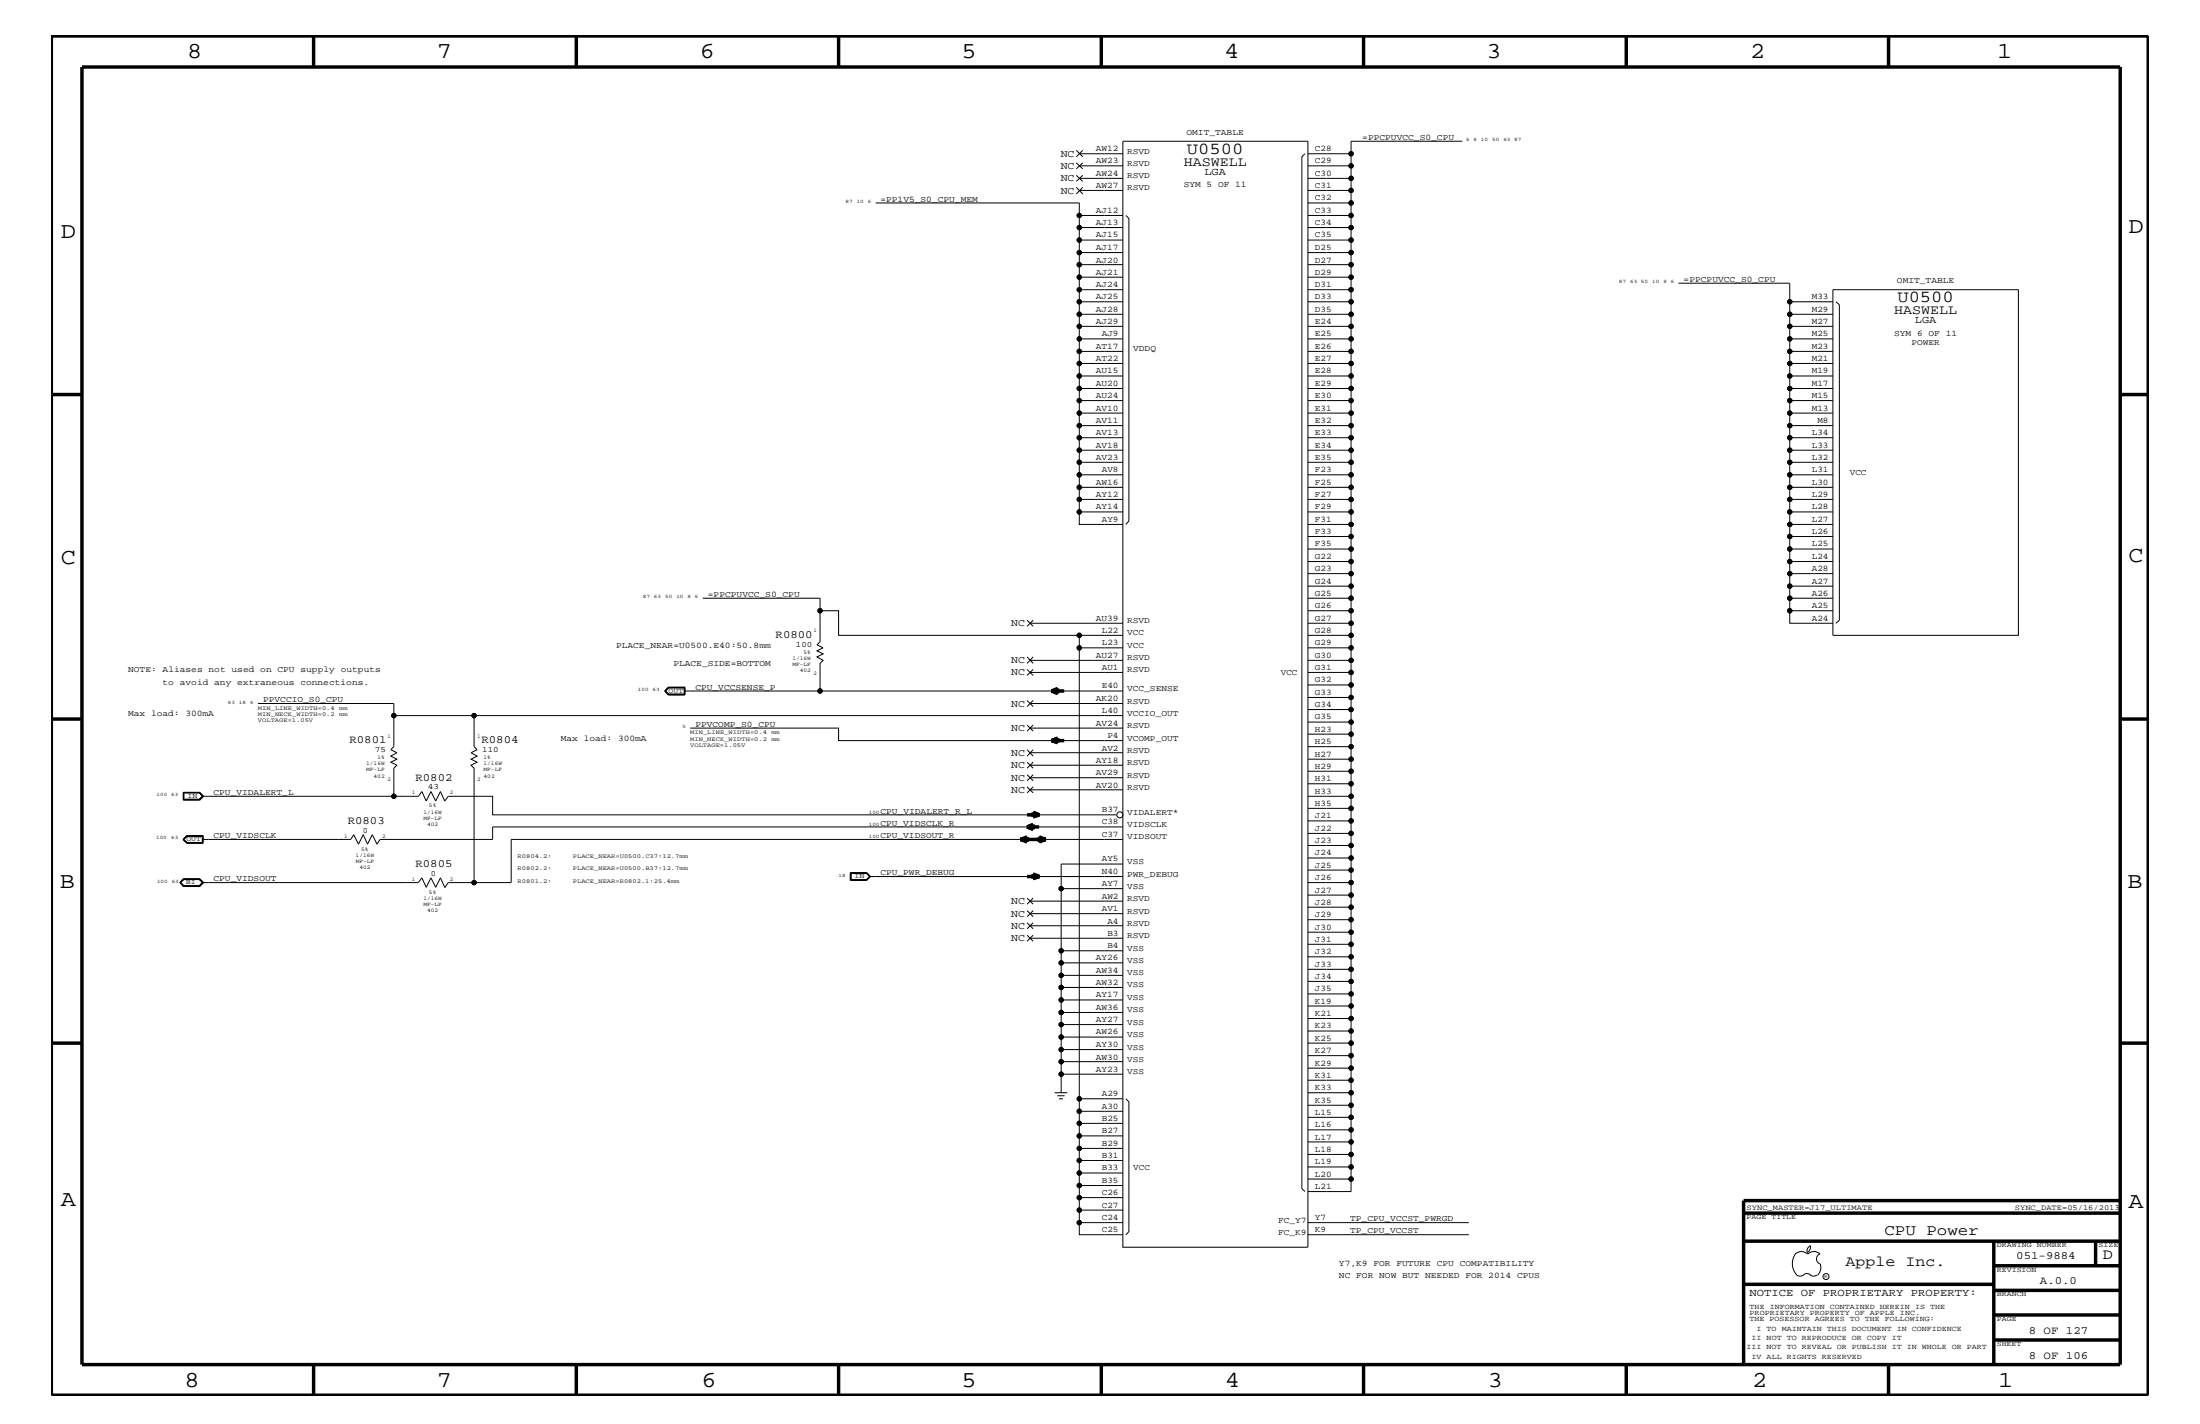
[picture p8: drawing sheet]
<svg xmlns="http://www.w3.org/2000/svg" width="432mm" height="279mm" viewBox="0 0 432 279" stroke-linecap="round" stroke-linejoin="round" font-family="sans-serif">
<g fill="none" stroke="#000" stroke-width=".2">
<path d="M171.9 39.8h39.9v7.3M211.2 29.5l1.3 1.3M211.2 31.9l1.3 1.2M211.2 34.4l1.3 1.2M211.2 36.8l1.3 1.2M211.8 30.2h8.6M211.8 32.5h8.6M211.8 35h8.6M211.8 37.4h8.6M212.5 29.5l-1.3 1.3M212.5 31.9l-1.3 1.2M212.5 34.4l-1.3 1.2"/>
<path d="M212.5 36.8l-1.3 1.2M220.4 27.7h36.3v217h-36.3zM256.1 30.2l-.6 .6v202.4l.6 .6M265.2 30.2v2.3h-8.5M265.2 32.5v2.5h-8.5M265.2 35v2.4h-8.5M265.2 37.4v2.4h-8.5M265.2 39.8v2.5M287 27.7h-21.8v2.5h-8.5M211.8 42.3h8.6M211.8 44.6h8.6M211.8 49.6v2.3"/>
<path d="M211.8 54.4v2.4M211.8 59.2v2.5M220.4 56.8h-8.6v2.4h8.6M220.4 51.9h-8.6v2.5h8.6M220.4 47.1h-8.6v2.5h8.6M221 42.3l.6 .6v59.3l-.6 .7M256.7 42.3h8.5M256.7 54.4h8.5M265.2 42.3v2.3h-8.5M265.2 44.6v2.5h-8.5M265.2 47.1v2.5h-8.5M265.2 49.6v2.3h-8.5"/>
<path d="M265.2 54.4v2.4h-8.5M265.2 56.8v2.4h-8.5M265.2 59.2v2.5h-8.5M265.2 51.9v2.5M329.4 55.6h21.9v3.6M359.7 56.8h36.5v67.9h-36.5zM359.7 59.2h-8.4v2.5h8.4M360.3 59.2l.7 .6v61.9l-.7 .6M211.8 64v2.5M211.8 68.9v2.4M211.8 73.8v2.4M211.8 78.6v2.5"/>
<path d="M220.4 76.2h-8.6v2.4h8.6M220.4 71.3h-8.6v2.5h8.6M220.4 66.5h-8.6v2.4h8.6M220.4 61.7h-8.6v2.3h8.6M256.7 76.2h8.5M256.7 64h8.5M265.2 64v2.5h-8.5M265.2 66.5v2.4h-8.5M265.2 68.9v2.4h-8.5M265.2 71.3v2.5h-8.5M265.2 76.2v2.4h-8.5M265.2 78.6v2.5h-8.5"/>
<path d="M265.2 61.7v2.3M265.2 73.8v2.4M351.3 61.7v2.3h8.4M351.3 64v2.5h8.4M351.3 66.5v2.4h8.4M351.3 68.9v2.4h8.4M351.3 71.3v2.5h8.4M351.3 73.8v2.4h8.4M351.3 76.2v2.4h8.4M351.3 78.6v2.5h8.4M211.8 83.5v2.4M211.8 88.3v2.4"/>
<path d="M211.8 93.2v2.4M211.8 98v2.4M220.4 95.6h-8.6v2.4h8.6M220.4 90.7h-8.6v2.5h8.6M220.4 85.9h-8.6v2.4h8.6M220.4 81.1h-8.6v2.4h8.6M256.7 88.3h8.5M265.2 81.1v2.4h-8.5M265.2 83.5v2.4h-8.5M265.2 88.3v2.4h-8.5M265.2 90.7v2.5h-8.5M265.2 93.2v2.4h-8.5"/>
<path d="M265.2 95.6v2.4h-8.5M265.2 85.9v2.4M265.2 98v2.4M351.3 81.1v2.4h8.4M351.3 83.5v2.4h8.4M351.3 85.9v2.4h8.4M351.3 88.3v2.4h8.4M351.3 90.7v2.5h8.4M351.3 93.2v2.4h8.4M351.3 95.6v2.4h8.4M351.3 98v2.4h8.4M137.9 117.4h23.1v8.5l-.6 .6 1.1 .6-1.1 .6 1.1 .6-1.1 .6 1.1 .7-.5 .6v5.4"/>
<path d="M161 119.8h3.6v4.9h55.8M220.4 100.4h-8.6v2.5h8.6M256.7 100.4h8.5M256.7 112.6h8.5M265.2 100.4v2.5h-8.5M265.2 102.9v2.4h-8.5M265.2 105.3v2.4h-8.5M265.2 107.7v2.5h-8.5M265.2 112.6v2.4h-8.5M265.2 115v2.4h-8.5M265.2 117.4v2.4h-8.5M265.2 119.8v2.5h-8.5"/>
<path d="M265.2 110.2v2.4M351.3 100.4v2.5h8.4M351.3 102.9v2.4h8.4M351.3 105.3v2.4h8.4M351.3 107.7v2.5h8.4M351.3 110.2v2.4h8.4M351.3 112.6v2.4h8.4M351.3 115v2.4h8.4M351.3 117.4v2.4h8.4M351.3 119.8v2.5h8.4M50.6 138h26.7v2.4M130.5 135.6l.7 .7"/>
<path d="M130.6 135.6l.6-.6h3.1v1.2h-3.1zM131.1 134.8h3.4v1.5h-3.4l-.6-.7zM131.2 134.9h3.2v1.4M131.2 134.9l-.7 .7M131.2 134.9l-.6 .7 .6 .7h3.2M134.3 135.6h86.1M201.6 121.7l1.2 1.2M201.6 128.9l1.2 1.3M201.6 131.3l1.2 1.2M201.6 137.4l1.2 1.2M202.2 122.3h18.2M202.2 129.6h18.2"/>
<path d="M202.2 138h18.2M202.2 131.9h18.2M202.8 121.7l-1.2 1.2M202.8 128.9l-1.2 1.3M202.8 131.3l-1.2 1.2M202.8 137.4l-1.2 1.2M211.8 127.1v88.5h8.6M211.8 127.1h8.6M211.8 124.7v2.4M256.7 124.7h8.5M256.7 136.8h8.5M265.2 124.7v2.4h-8.5"/>
<path d="M265.2 127.1v2.5h-8.5M265.2 129.6v2.3h-8.5M265.2 131.9v2.5h-8.5M265.2 136.8v2.4h-8.5M265.2 139.2v2.5h-8.5M265.2 122.3v2.4M265.2 134.4v2.4M36 155.5h3.2l.8 .7-.8 .8h-3.2zM39.1 155.6h-3v1.2h3M39.1 155.6l.7 .6-.7 .6M39.1 155.6l.6 .6M39.2 155.5l.7 .7-.7 .7h-3.2"/>
<path d="M39.7 156.2h37.6M39.7 156.2l-.6 .6M93 140.4h-15.7v6.1l-.6 .6 1.2 .6-1.2 .7 1.2 .6-1.2 .5 1.2 .6-.6 .6v5.5h4.8l.7-.9 .9 1.9 .9-1.9 .9 1.9 .9-1.9 .9 1.9 .7-1h8.7v3.7h122.4M135.5 142.9h29.1v2.4h55.8M201.6 154.4l1.2 1.2M201.6 152l1.2 1.2M201.6 149.5l1.2 1.2M201.6 147.1l1.2 1.3M201.6 142.3l1.2 1.2M202.2 147.7h18.2M202.2 155h18.2M202.2 142.9h18.2"/>
<path d="M202.2 152.6h18.2M202.2 150.1h18.2M202.8 154.4l-1.2 1.2M202.8 152l-1.2 1.2M202.8 149.5l-1.2 1.2M202.8 147.1l-1.2 1.3M202.8 142.3l-1.2 1.2M220.4 140.4h-127.4v6.1l.6 .6-1.1 .6 1.1 .7-1.1 .6 1.1 .5-1.1 .6 .5 .6v22.5h-5l-.7 1M256.7 149h8.5M265.2 141.7v2.3h-8.5M265.2 144v2.5h-8.5M265.2 149v2.3h-8.5"/>
<path d="M265.2 151.3v2.5h-8.5M265.2 153.8v2.4h-8.5M265.2 156.2v2.4h-8.5M265.2 146.5v2.5M265.2 158.6v2.5M35.3 173.2l.8-.7h3.1l.7 .7-.7 .6h-3.1zM35.4 173.2l.7-.7h3l.7 .7-.7 .6h-3zM35.5 173.2l.6-.6h3l.6 .6-.6 .6h-3zM36 172.4h3.2l.8 .8-.8 .7h-3.2l-.7-.7zM36 164.7l.7-.7h3.1v1.4h-3.1zM36.1 164.7l.6-.6h3v1.2h-3zM36.7 163.9h3.2v1.6h-3.2l-.8-.8z"/>
<path d="M39.7 173.2h42.4l.7-1 .9 1.9 .9-1.9 .9 1.9 .9-1.9 .9 1.9M166.9 171.2h3.2l.8 .8-.8 .7h-3.2zM167 171.2v1.5h3.1l.7-.7M167 171.3h3.1l.7 .7M167 171.4h3.1l.6 .6-.6 .6h-3.1zM170.1 171.2l.7 .8M170.7 172h49.7M201.6 178.7l1.2 1.2M201.6 176.2l1.2 1.2M202.2 179.3h18.2M202.2 176.8h18.2M202.8 178.7l-1.2 1.2"/>
<path d="M202.8 176.2l-1.2 1.2M208.3 174.4h12.1M220.4 164.7h-120.1v8.5h-7.3M220.4 162.2h-123.7v2.5h-22.1l-.6 .9-.9-1.8-1 1.8-.8-1.8-.9 1.8-1-1.8-.6 .9h-29.1M220.4 169.5h-12.1v44.9M256.7 173.2h8.5M256.7 161.1h8.5M265.2 161.1v2.4h-8.5M265.2 163.5v2.4h-8.5M265.2 165.9v2.4h-8.5M265.2 168.3v2.4h-8.5M265.2 173.2v2.4h-8.5"/>
<path d="M265.2 175.6v2.4h-8.5M265.2 178v2.5h-8.5M265.2 170.7v2.5M201.6 183.5l1.2 1.2M201.6 181l1.2 1.2M202.2 181.6h18.2M202.2 184.1h18.2M202.8 183.5l-1.2 1.2M202.8 181l-1.2 1.2M208.3 193.7h12.1M208.3 191.4h12.1M208.3 198.7h12.1"/>
<path d="M208.3 196.2h12.1M208.3 188.9h12.1M208.3 186.5h12.1M256.7 185.3h8.5M256.7 197.4h8.5M265.2 180.5v2.4h-8.5M265.2 185.3v2.4h-8.5M265.2 187.7v2.5h-8.5M265.2 190.2v2.4h-8.5M265.2 192.6v2.4h-8.5M265.2 197.4v2.4h-8.5M265.2 199.8v2.5h-8.5"/>
<path d="M265.2 182.9v2.4M265.2 195v2.4M207 214.4h2.5M207.5 215h1.5M207.9 215.6h.7M208.3 203.5h12.1M208.3 208.3h12.1M208.3 210.8h12.1M208.3 201h12.1M208.3 205.9h12.1M211.8 215.6v2.4M220.4 218h-8.6v2.4h8.6"/>
<path d="M221 215.6l.6 .6v25.5l-.6 .6M256.7 209.6h8.5M265.2 202.3v2.4h-8.5M265.2 204.7v2.4h-8.5M265.2 209.6v2.3h-8.5M265.2 211.9v2.5h-8.5M265.2 214.4v2.5h-8.5M265.2 216.9v2.3h-8.5M265.2 207.1v2.5M265.2 219.2v2.5M211.8 222.9v2.4h8.6M211.8 225.3v2.4h8.6"/>
<path d="M211.8 227.7v2.5h8.6M211.8 230.2v2.4h8.6M211.8 232.6v2.4h8.6M211.8 235v2.4h8.6M211.8 237.4v2.5h8.6M211.8 239.9v2.4h8.6M211.8 222.9h8.6M211.8 220.4v2.5M256.7 239.9h31.6M256.7 221.7h8.5M265.2 221.7v2.4h-8.5M265.2 224.1v2.4h-8.5"/>
<path d="M265.2 226.5v2.5h-8.5M265.2 229v2.3h-8.5M265.2 231.3v2.5h-8.5M256.7 242.3h31.6M352.3 246.1a1.69 1.69 0 0 1 2.5 0M352.4 246a3.3 3.3 0 0 0 .2 4.1M352.6 250.2l.7 .2 .7-.2M354 250.2l.7-.3 .7 .3M354.8 246.1a1.69 1.69 0 0 1 2.4 0M355.2 250.2l.7 .2 .7-.2M355.3 244.4v.3a1.18 1.18 0 0 1-.6 1.1M355.4 244.4a.99 .99 0 0 0-.6 1.4"/>
<path d="M357.2 246a1.04 1.04 0 0 0-.7 1 1.04 1.04 0 0 0 .7 1M357.3 248l.1 .7a2.11 2.11 0 0 1-.6 1.5"/>
<circle cx="265.2" cy="37.4" r=".42"/>
<circle cx="265.2" cy="30.2" r=".42"/>
<circle cx="265.2" cy="39.8" r=".42"/>
<circle cx="265.2" cy="32.5" r=".42"/>
<circle cx="265.2" cy="35" r=".42"/>
<circle cx="211.8" cy="49.6" r=".42"/>
<circle cx="211.8" cy="47.1" r=".42"/>
<circle cx="211.8" cy="56.8" r=".42"/>
<circle cx="211.8" cy="54.4" r=".42"/>
<circle cx="211.8" cy="44.6" r=".42"/>
<circle cx="211.8" cy="51.9" r=".42"/>
<circle cx="211.8" cy="59.2" r=".42"/>
<circle cx="211.8" cy="42.3" r=".42"/>
<circle cx="265.2" cy="47.1" r=".42"/>
<circle cx="265.2" cy="49.6" r=".42"/>
<circle cx="265.2" cy="56.8" r=".42"/>
<circle cx="265.2" cy="42.3" r=".42"/>
<circle cx="265.2" cy="54.4" r=".42"/>
<circle cx="265.2" cy="44.6" r=".42"/>
<circle cx="265.2" cy="59.2" r=".42"/>
<circle cx="265.2" cy="51.9" r=".42"/>
<circle cx="351.3" cy="59.2" r=".42"/>
<circle cx="211.8" cy="73.8" r=".42"/>
<circle cx="211.8" cy="64" r=".42"/>
<circle cx="211.8" cy="76.2" r=".42"/>
<circle cx="211.8" cy="66.5" r=".42"/>
<circle cx="211.8" cy="68.9" r=".42"/>
<circle cx="211.8" cy="71.3" r=".42"/>
<circle cx="211.8" cy="78.6" r=".42"/>
<circle cx="211.8" cy="61.7" r=".42"/>
<circle cx="265.2" cy="66.5" r=".42"/>
<circle cx="265.2" cy="64" r=".42"/>
<circle cx="265.2" cy="73.8" r=".42"/>
<circle cx="265.2" cy="76.2" r=".42"/>
<circle cx="265.2" cy="78.6" r=".42"/>
<circle cx="265.2" cy="61.7" r=".42"/>
<circle cx="265.2" cy="71.3" r=".42"/>
<circle cx="265.2" cy="68.9" r=".42"/>
<circle cx="351.3" cy="66.5" r=".42"/>
<circle cx="351.3" cy="76.2" r=".42"/>
<circle cx="351.3" cy="64" r=".42"/>
<circle cx="351.3" cy="73.8" r=".42"/>
<circle cx="351.3" cy="68.9" r=".42"/>
<circle cx="351.3" cy="61.7" r=".42"/>
<circle cx="351.3" cy="78.6" r=".42"/>
<circle cx="351.3" cy="71.3" r=".42"/>
<circle cx="211.8" cy="93.2" r=".42"/>
<circle cx="211.8" cy="83.5" r=".42"/>
<circle cx="211.8" cy="90.7" r=".42"/>
<circle cx="211.8" cy="85.9" r=".42"/>
<circle cx="211.8" cy="88.3" r=".42"/>
<circle cx="211.8" cy="98" r=".42"/>
<circle cx="211.8" cy="95.6" r=".42"/>
<circle cx="211.8" cy="81.1" r=".42"/>
<circle cx="265.2" cy="90.7" r=".42"/>
<circle cx="265.2" cy="93.2" r=".42"/>
<circle cx="265.2" cy="83.5" r=".42"/>
<circle cx="265.2" cy="81.1" r=".42"/>
<circle cx="265.2" cy="88.3" r=".42"/>
<circle cx="265.2" cy="98" r=".42"/>
<circle cx="265.2" cy="95.6" r=".42"/>
<circle cx="265.2" cy="85.9" r=".42"/>
<circle cx="351.3" cy="83.5" r=".42"/>
<circle cx="351.3" cy="93.2" r=".42"/>
<circle cx="351.3" cy="90.7" r=".42"/>
<circle cx="351.3" cy="98" r=".42"/>
<circle cx="351.3" cy="85.9" r=".42"/>
<circle cx="351.3" cy="88.3" r=".42"/>
<circle cx="351.3" cy="81.1" r=".42"/>
<circle cx="351.3" cy="95.6" r=".42"/>
<circle cx="161" cy="119.8" r=".42"/>
<circle cx="211.8" cy="100.4" r=".42"/>
<circle cx="265.2" cy="117.4" r=".42"/>
<circle cx="265.2" cy="119.8" r=".42"/>
<circle cx="265.2" cy="100.4" r=".42"/>
<circle cx="265.2" cy="102.9" r=".42"/>
<circle cx="265.2" cy="110.2" r=".42"/>
<circle cx="265.2" cy="112.6" r=".42"/>
<circle cx="265.2" cy="105.3" r=".42"/>
<circle cx="265.2" cy="115" r=".42"/>
<circle cx="265.2" cy="107.7" r=".42"/>
<circle cx="351.3" cy="117.4" r=".42"/>
<circle cx="351.3" cy="102.9" r=".42"/>
<circle cx="351.3" cy="119.8" r=".42"/>
<circle cx="351.3" cy="110.2" r=".42"/>
<circle cx="351.3" cy="100.4" r=".42"/>
<circle cx="351.3" cy="115" r=".42"/>
<circle cx="351.3" cy="107.7" r=".42"/>
<circle cx="351.3" cy="112.6" r=".42"/>
<circle cx="351.3" cy="105.3" r=".42"/>
<circle cx="161" cy="135.6" r=".42"/>
<circle cx="211.8" cy="127.1" r=".42"/>
<circle cx="211.8" cy="124.7" r=".42"/>
<circle cx="265.2" cy="127.1" r=".42"/>
<circle cx="265.2" cy="129.6" r=".42"/>
<circle cx="265.2" cy="139.2" r=".42"/>
<circle cx="265.2" cy="136.8" r=".42"/>
<circle cx="265.2" cy="131.9" r=".42"/>
<circle cx="265.2" cy="124.7" r=".42"/>
<circle cx="265.2" cy="122.3" r=".42"/>
<circle cx="265.2" cy="134.4" r=".42"/>
<circle cx="77.3" cy="156.2" r=".42"/>
<circle cx="77.3" cy="140.4" r=".42"/>
<circle cx="93" cy="140.4" r=".42"/>
<circle cx="219.8" cy="159.9" r=".59"/>
<circle cx="265.2" cy="153.8" r=".42"/>
<circle cx="265.2" cy="151.3" r=".42"/>
<circle cx="265.2" cy="156.2" r=".42"/>
<circle cx="265.2" cy="144" r=".42"/>
<circle cx="265.2" cy="146.5" r=".42"/>
<circle cx="265.2" cy="149" r=".42"/>
<circle cx="265.2" cy="158.6" r=".42"/>
<circle cx="265.2" cy="141.7" r=".42"/>
<circle cx="93" cy="173.2" r=".42"/>
<circle cx="208.3" cy="174.4" r=".42"/>
<circle cx="265.2" cy="165.9" r=".42"/>
<circle cx="265.2" cy="161.1" r=".42"/>
<circle cx="265.2" cy="163.5" r=".42"/>
<circle cx="265.2" cy="178" r=".42"/>
<circle cx="265.2" cy="175.6" r=".42"/>
<circle cx="265.2" cy="173.2" r=".42"/>
<circle cx="265.2" cy="170.7" r=".42"/>
<circle cx="265.2" cy="168.3" r=".42"/>
<circle cx="208.3" cy="198.7" r=".42"/>
<circle cx="208.3" cy="196.2" r=".42"/>
<circle cx="208.3" cy="191.4" r=".42"/>
<circle cx="208.3" cy="188.9" r=".42"/>
<circle cx="208.3" cy="186.5" r=".42"/>
<circle cx="208.3" cy="193.7" r=".42"/>
<circle cx="265.2" cy="192.6" r=".42"/>
<circle cx="265.2" cy="180.5" r=".42"/>
<circle cx="265.2" cy="197.4" r=".42"/>
<circle cx="265.2" cy="187.7" r=".42"/>
<circle cx="265.2" cy="199.8" r=".42"/>
<circle cx="265.2" cy="190.2" r=".42"/>
<circle cx="265.2" cy="182.9" r=".42"/>
<circle cx="265.2" cy="195" r=".42"/>
<circle cx="265.2" cy="185.3" r=".42"/>
<circle cx="208.3" cy="208.3" r=".42"/>
<circle cx="208.3" cy="210.8" r=".42"/>
<circle cx="208.3" cy="205.9" r=".42"/>
<circle cx="208.3" cy="201" r=".42"/>
<circle cx="208.3" cy="203.5" r=".42"/>
<circle cx="211.8" cy="218" r=".42"/>
<circle cx="211.8" cy="215.6" r=".42"/>
<circle cx="265.2" cy="216.9" r=".42"/>
<circle cx="265.2" cy="202.3" r=".42"/>
<circle cx="265.2" cy="209.6" r=".42"/>
<circle cx="265.2" cy="214.4" r=".42"/>
<circle cx="265.2" cy="204.7" r=".42"/>
<circle cx="265.2" cy="219.2" r=".42"/>
<circle cx="265.2" cy="211.9" r=".42"/>
<circle cx="265.2" cy="207.1" r=".42"/>
<circle cx="211.8" cy="230.2" r=".42"/>
<circle cx="211.8" cy="222.9" r=".42"/>
<circle cx="211.8" cy="235" r=".42"/>
<circle cx="211.8" cy="227.7" r=".42"/>
<circle cx="211.8" cy="225.3" r=".42"/>
<circle cx="211.8" cy="220.4" r=".42"/>
<circle cx="211.8" cy="232.6" r=".42"/>
<circle cx="211.8" cy="237.4" r=".42"/>
<circle cx="211.8" cy="239.9" r=".42"/>
<circle cx="265.2" cy="229" r=".42"/>
<circle cx="265.2" cy="221.7" r=".42"/>
<circle cx="265.2" cy="224.1" r=".42"/>
<circle cx="265.2" cy="231.3" r=".42"/>
<circle cx="265.2" cy="226.5" r=".42"/>
<circle cx="358.4" cy="250.5" r=".59"/>
</g>
<g fill="none" stroke="#000" stroke-width=".68" stroke-linecap="butt">
<path d="M10.1 7.1h411.5v266.7h-411.5zM16.1 13.2h400v254.5h-400zM61.6 7.1v6.1M113.1 7.1v6.1M164.6 7.1v6.1M216.2 7.1v6.1M267.6 7.1v6.1M319.2 7.1v6.1M370.7 7.1v6.1M10.1 77.4h6M416.1 77.4h5.5M206.4 135.6l1.2-.5v1z"/>
<path d="M206.4 135.6h2.5M206.4 135.6l1.2 .1M206.4 135.6l1.2 .4M206.4 135.6l1.2 .2M207.6 135.2l-1.2 .4M207.6 135.5l-1.2 .1M207.6 135.3l-1.2 .3M10.1 141.1h6M201.6 159.9h2.4M202.8 159.4l1.2 .5-1.2 .4zM202.8 159.5l1.2 .4M202.8 159.7l1.2 .2"/>
<path d="M202.8 159.6l1.2 .3M204 159.9l-1.2 .1M204 159.9l-1.2 .3M206.4 145.3h2.5M206.4 145.3l1.2-.5v.9zM206.4 145.3l1.2 .1M206.4 145.3l1.2 .4M206.4 145.3l1.2 .3M207.6 144.9l-1.2 .4M207.6 145.1l-1.2 .2M416.1 141.1h5.5M200.3 164.7h4.9"/>
<path d="M200.3 164.7l1.3 .1M200.3 164.7l1.3-.5v1zM200.3 164.7l1.3 .3M201.6 162.2l1.2-.5v1.1zM201.6 172h2.4M201.6 162.2h2.4M201.6 162.2l1.2 .2M201.6 162.2l1.2 .5M201.6 162.2l1.2 .3M201.6 164.5l-1.3 .2M201.6 164.4l-1.3 .3M202.8 171.5l1.2 .5-1.2 .4z"/>
<path d="M202.8 171.6l1.2 .4M202.8 171.8l1.2 .2M202.8 171.7l1.2 .3M202.8 161.9l-1.2 .3M202.8 162.2h-1.2M202.8 162l-1.2 .2M204 172l-1.2 .1M204 172l-1.2 .3M204 172l-1.2 .2M204 164.5l1.2 .2M204 164.2l1.2 .5-1.2 .5zM204 164.4l1.2 .3"/>
<path d="M205.2 164.7l-1.2 .1M205.2 164.7l-1.2 .3M10.1 204.7h6M416.1 204.7h5.5M342.2 238h73.9M416.1 235.6h-73.9v32.1M342.2 243.5h73.9M342.2 252h49.1M391.3 248.4h24.8M391.3 243.5v24.2M391.3 258h24.8M391.3 253.2h24.8"/>
<path d="M411.3 243.5v4.9M61.6 267.7v6.1M113.1 267.7v6.1M164.6 267.7v6.1M216.2 268v5.8M267.6 267.7v6.1M319.2 267.7v6.1M370.7 267.7v6.1M391.3 262.9h24.8"/>
</g>
<g fill="#000">
<circle cx="265.2" cy="37.4" r=".42"/>
<circle cx="265.2" cy="30.2" r=".42"/>
<circle cx="265.2" cy="39.8" r=".42"/>
<circle cx="265.2" cy="32.5" r=".42"/>
<circle cx="265.2" cy="35" r=".42"/>
<circle cx="211.8" cy="49.6" r=".42"/>
<circle cx="211.8" cy="47.1" r=".42"/>
<circle cx="211.8" cy="56.8" r=".42"/>
<circle cx="211.8" cy="54.4" r=".42"/>
<circle cx="211.8" cy="44.6" r=".42"/>
<circle cx="211.8" cy="51.9" r=".42"/>
<circle cx="211.8" cy="59.2" r=".42"/>
<circle cx="211.8" cy="42.3" r=".42"/>
<circle cx="265.2" cy="47.1" r=".42"/>
<circle cx="265.2" cy="49.6" r=".42"/>
<circle cx="265.2" cy="56.8" r=".42"/>
<circle cx="265.2" cy="42.3" r=".42"/>
<circle cx="265.2" cy="54.4" r=".42"/>
<circle cx="265.2" cy="44.6" r=".42"/>
<circle cx="265.2" cy="59.2" r=".42"/>
<circle cx="265.2" cy="51.9" r=".42"/>
<circle cx="351.3" cy="59.2" r=".42"/>
<circle cx="211.8" cy="73.8" r=".42"/>
<circle cx="211.8" cy="64" r=".42"/>
<circle cx="211.8" cy="76.2" r=".42"/>
<circle cx="211.8" cy="66.5" r=".42"/>
<circle cx="211.8" cy="68.9" r=".42"/>
<circle cx="211.8" cy="71.3" r=".42"/>
<circle cx="211.8" cy="78.6" r=".42"/>
<circle cx="211.8" cy="61.7" r=".42"/>
<circle cx="265.2" cy="66.5" r=".42"/>
<circle cx="265.2" cy="64" r=".42"/>
<circle cx="265.2" cy="73.8" r=".42"/>
<circle cx="265.2" cy="76.2" r=".42"/>
<circle cx="265.2" cy="78.6" r=".42"/>
<circle cx="265.2" cy="61.7" r=".42"/>
<circle cx="265.2" cy="71.3" r=".42"/>
<circle cx="265.2" cy="68.9" r=".42"/>
<circle cx="351.3" cy="66.5" r=".42"/>
<circle cx="351.3" cy="76.2" r=".42"/>
<circle cx="351.3" cy="64" r=".42"/>
<circle cx="351.3" cy="73.8" r=".42"/>
<circle cx="351.3" cy="68.9" r=".42"/>
<circle cx="351.3" cy="61.7" r=".42"/>
<circle cx="351.3" cy="78.6" r=".42"/>
<circle cx="351.3" cy="71.3" r=".42"/>
<circle cx="211.8" cy="93.2" r=".42"/>
<circle cx="211.8" cy="83.5" r=".42"/>
<circle cx="211.8" cy="90.7" r=".42"/>
<circle cx="211.8" cy="85.9" r=".42"/>
<circle cx="211.8" cy="88.3" r=".42"/>
<circle cx="211.8" cy="98" r=".42"/>
<circle cx="211.8" cy="95.6" r=".42"/>
<circle cx="211.8" cy="81.1" r=".42"/>
<circle cx="265.2" cy="90.7" r=".42"/>
<circle cx="265.2" cy="93.2" r=".42"/>
<circle cx="265.2" cy="83.5" r=".42"/>
<circle cx="265.2" cy="81.1" r=".42"/>
<circle cx="265.2" cy="88.3" r=".42"/>
<circle cx="265.2" cy="98" r=".42"/>
<circle cx="265.2" cy="95.6" r=".42"/>
<circle cx="265.2" cy="85.9" r=".42"/>
<circle cx="351.3" cy="83.5" r=".42"/>
<circle cx="351.3" cy="93.2" r=".42"/>
<circle cx="351.3" cy="90.7" r=".42"/>
<circle cx="351.3" cy="98" r=".42"/>
<circle cx="351.3" cy="85.9" r=".42"/>
<circle cx="351.3" cy="88.3" r=".42"/>
<circle cx="351.3" cy="81.1" r=".42"/>
<circle cx="351.3" cy="95.6" r=".42"/>
<circle cx="161" cy="119.8" r=".42"/>
<circle cx="211.8" cy="100.4" r=".42"/>
<circle cx="265.2" cy="117.4" r=".42"/>
<circle cx="265.2" cy="119.8" r=".42"/>
<circle cx="265.2" cy="100.4" r=".42"/>
<circle cx="265.2" cy="102.9" r=".42"/>
<circle cx="265.2" cy="110.2" r=".42"/>
<circle cx="265.2" cy="112.6" r=".42"/>
<circle cx="265.2" cy="105.3" r=".42"/>
<circle cx="265.2" cy="115" r=".42"/>
<circle cx="265.2" cy="107.7" r=".42"/>
<circle cx="351.3" cy="117.4" r=".42"/>
<circle cx="351.3" cy="102.9" r=".42"/>
<circle cx="351.3" cy="119.8" r=".42"/>
<circle cx="351.3" cy="110.2" r=".42"/>
<circle cx="351.3" cy="100.4" r=".42"/>
<circle cx="351.3" cy="115" r=".42"/>
<circle cx="351.3" cy="107.7" r=".42"/>
<circle cx="351.3" cy="112.6" r=".42"/>
<circle cx="351.3" cy="105.3" r=".42"/>
<circle cx="161" cy="135.6" r=".42"/>
<circle cx="211.8" cy="127.1" r=".42"/>
<circle cx="211.8" cy="124.7" r=".42"/>
<circle cx="265.2" cy="127.1" r=".42"/>
<circle cx="265.2" cy="129.6" r=".42"/>
<circle cx="265.2" cy="139.2" r=".42"/>
<circle cx="265.2" cy="136.8" r=".42"/>
<circle cx="265.2" cy="131.9" r=".42"/>
<circle cx="265.2" cy="124.7" r=".42"/>
<circle cx="265.2" cy="122.3" r=".42"/>
<circle cx="265.2" cy="134.4" r=".42"/>
<circle cx="77.3" cy="156.2" r=".42"/>
<circle cx="77.3" cy="140.4" r=".42"/>
<circle cx="93" cy="140.4" r=".42"/>
<circle cx="265.2" cy="153.8" r=".42"/>
<circle cx="265.2" cy="151.3" r=".42"/>
<circle cx="265.2" cy="156.2" r=".42"/>
<circle cx="265.2" cy="144" r=".42"/>
<circle cx="265.2" cy="146.5" r=".42"/>
<circle cx="265.2" cy="149" r=".42"/>
<circle cx="265.2" cy="158.6" r=".42"/>
<circle cx="265.2" cy="141.7" r=".42"/>
<circle cx="93" cy="173.2" r=".42"/>
<circle cx="208.3" cy="174.4" r=".42"/>
<circle cx="265.2" cy="165.9" r=".42"/>
<circle cx="265.2" cy="161.1" r=".42"/>
<circle cx="265.2" cy="163.5" r=".42"/>
<circle cx="265.2" cy="178" r=".42"/>
<circle cx="265.2" cy="175.6" r=".42"/>
<circle cx="265.2" cy="173.2" r=".42"/>
<circle cx="265.2" cy="170.7" r=".42"/>
<circle cx="265.2" cy="168.3" r=".42"/>
<circle cx="208.3" cy="198.7" r=".42"/>
<circle cx="208.3" cy="196.2" r=".42"/>
<circle cx="208.3" cy="191.4" r=".42"/>
<circle cx="208.3" cy="188.9" r=".42"/>
<circle cx="208.3" cy="186.5" r=".42"/>
<circle cx="208.3" cy="193.7" r=".42"/>
<circle cx="265.2" cy="192.6" r=".42"/>
<circle cx="265.2" cy="180.5" r=".42"/>
<circle cx="265.2" cy="197.4" r=".42"/>
<circle cx="265.2" cy="187.7" r=".42"/>
<circle cx="265.2" cy="199.8" r=".42"/>
<circle cx="265.2" cy="190.2" r=".42"/>
<circle cx="265.2" cy="182.9" r=".42"/>
<circle cx="265.2" cy="195" r=".42"/>
<circle cx="265.2" cy="185.3" r=".42"/>
<circle cx="208.3" cy="208.3" r=".42"/>
<circle cx="208.3" cy="210.8" r=".42"/>
<circle cx="208.3" cy="205.9" r=".42"/>
<circle cx="208.3" cy="201" r=".42"/>
<circle cx="208.3" cy="203.5" r=".42"/>
<circle cx="211.8" cy="218" r=".42"/>
<circle cx="211.8" cy="215.6" r=".42"/>
<circle cx="265.2" cy="216.9" r=".42"/>
<circle cx="265.2" cy="202.3" r=".42"/>
<circle cx="265.2" cy="209.6" r=".42"/>
<circle cx="265.2" cy="214.4" r=".42"/>
<circle cx="265.2" cy="204.7" r=".42"/>
<circle cx="265.2" cy="219.2" r=".42"/>
<circle cx="265.2" cy="211.9" r=".42"/>
<circle cx="265.2" cy="207.1" r=".42"/>
<circle cx="211.8" cy="230.2" r=".42"/>
<circle cx="211.8" cy="222.9" r=".42"/>
<circle cx="211.8" cy="235" r=".42"/>
<circle cx="211.8" cy="227.7" r=".42"/>
<circle cx="211.8" cy="225.3" r=".42"/>
<circle cx="211.8" cy="220.4" r=".42"/>
<circle cx="211.8" cy="232.6" r=".42"/>
<circle cx="211.8" cy="237.4" r=".42"/>
<circle cx="211.8" cy="239.9" r=".42"/>
<circle cx="265.2" cy="229" r=".42"/>
<circle cx="265.2" cy="221.7" r=".42"/>
<circle cx="265.2" cy="224.1" r=".42"/>
<circle cx="265.2" cy="231.3" r=".42"/>
<circle cx="265.2" cy="226.5" r=".42"/>
</g>
<g font-size="4.5">
<text x="36.7" y="11.5">8</text>
<text x="85.8" y="11.5">7</text>
<text x="137.3" y="11.5">6</text>
<text x="188.7" y="11.5">5</text>
<text x="240.3" y="11.5">4</text>
<text x="291.8" y="11.5">3</text>
<text x="343.5" y="11.5">2</text>
<text x="392" y="11.5">1</text>
<text x="11.9" y="46.8">D</text>
<text x="417.7" y="45.7">D</text>
<text x="11.9" y="110.6">C</text>
<text x="417.7" y="110.3">C</text>
<text x="11.8" y="174.3">B</text>
<text x="417.6" y="174.2">B</text>
<text x="11.9" y="236.7">A</text>
<text x="417.7" y="237.1">A</text>
<text x="36.2" y="272.1">8</text>
<text x="85.8" y="272.1">7</text>
<text x="137.7" y="272.1">6</text>
<text x="188.7" y="272.1">5</text>
<text x="240.4" y="272.1">4</text>
<text x="292" y="272.1">3</text>
<text x="343.9" y="272.1">2</text>
<text x="392.2" y="272.1">1</text>
</g>
<g font-size="3.3">
<text x="233" y="30.2">U0500</text>
<text x="372.4" y="59.2">U0500</text>
</g>
<g font-size="3">
<text x="369.9" y="242.3">CPU Power</text>
<text x="362.2" y="248.4">Apple Inc.</text>
<text x="412.7" y="247.1">D</text>
</g>
<g font-size="2.6">
<text x="232.3" y="32.5">HASWELL</text>
<text x="371.8" y="61.7">HASWELL</text>
</g>
<g font-size="2.2">
<text x="152.2" y="125.2">R0800</text>
<text x="68.6" y="145.7">R0801</text>
<text x="94.5" y="145.7">R0804</text>
<text x="81.5" y="153.2">R0802</text>
<text x="68.2" y="161.7">R0803</text>
<text x="81.5" y="170.1">R0805</text>
<text x="395.7" y="247.1">051-9884</text>
<text x="400.4" y="252">A.0.0</text>
<text x="398.2" y="261.6">8 OF 127</text>
<text x="398.2" y="266.6">8 OF 106</text>
</g>
<g font-size="2.1">
<text x="236.4" y="34.4">LGA</text>
<text x="375.8" y="63.4">LGA</text>
<text x="343.4" y="254.4">NOTICE OF PROPRIETARY PROPERTY:</text>
</g>
<g font-size="2">
<text x="208.2" y="30.8">NC</text>
<text x="208.2" y="33.1">NC</text>
<text x="208.2" y="35.6">NC</text>
<text x="208.2" y="38">NC</text>
<text x="198.5" y="122.9">NC</text>
<text x="198.5" y="130.2">NC</text>
<text x="198.5" y="132.5">NC</text>
<text x="198.5" y="138.6">NC</text>
<text x="198.5" y="143.5">NC</text>
<text x="198.5" y="148.4">NC</text>
<text x="198.5" y="155.6">NC</text>
<text x="198.5" y="153.2">NC</text>
<text x="198.5" y="150.7">NC</text>
<text x="198.5" y="179.9">NC</text>
<text x="198.5" y="177.4">NC</text>
<text x="198.5" y="184.7">NC</text>
<text x="198.5" y="182.2">NC</text>
</g>
<g font-size="1.7">
<text x="215.1" y="29.7">AW12</text>
<text x="232.9" y="26.5">OMIT_TABLE</text>
<text x="258.1" y="29.7">C28</text>
<text x="267.4" y="27.5">=PPCPUVCC_S0_CPU</text>
<text x="215.1" y="32">AW23</text>
<text x="215.1" y="34.5">AW24</text>
<text x="221.2" y="30.2">RSVD</text>
<text x="221.2" y="32.5">RSVD</text>
<text x="221.2" y="35">RSVD</text>
<text x="258.1" y="32">C29</text>
<text x="258.1" y="34.5">C30</text>
<text x="172.8" y="39.6">=PP1V5_S0_CPU_MEM</text>
<text x="215.1" y="36.9">AW27</text>
<text x="215.1" y="41.8">AJ12</text>
<text x="221.2" y="37.4">RSVD</text>
<text x="232.3" y="36.8">SYM 5 OF 11</text>
<text x="258.1" y="36.9">C31</text>
<text x="258.1" y="39.3">C32</text>
<text x="258.1" y="41.8">C33</text>
<text x="215.1" y="44.2">AJ13</text>
<text x="215.1" y="46.6">AJ15</text>
<text x="258.1" y="44.2">C34</text>
<text x="258.1" y="46.6">C35</text>
<text x="215.1" y="49.1">AJ17</text>
<text x="215.1" y="51.5">AJ20</text>
<text x="215.1" y="53.9">AJ21</text>
<text x="258.1" y="49.1">D25</text>
<text x="258.1" y="51.5">D27</text>
<text x="258.1" y="53.9">D29</text>
<text x="215.1" y="56.3">AJ24</text>
<text x="215.1" y="58.7">AJ25</text>
<text x="258.1" y="56.3">D31</text>
<text x="258.1" y="58.7">D33</text>
<text x="330.5" y="55.3">=PPCPUVCC_S0_CPU</text>
<text x="355.6" y="58.7">M33</text>
<text x="372.3" y="55.6">OMIT_TABLE</text>
<text x="215.1" y="61.2">AJ28</text>
<text x="215.1" y="63.6">AJ29</text>
<text x="216.2" y="66">AJ9</text>
<text x="258.1" y="61.2">D35</text>
<text x="258.1" y="63.6">E24</text>
<text x="258.1" y="66">E25</text>
<text x="355.6" y="66">M25</text>
<text x="355.6" y="63.6">M27</text>
<text x="355.6" y="61.2">M29</text>
<text x="371.8" y="65.9">SYM 6 OF 11</text>
<text x="215.1" y="68.4">AT17</text>
<text x="215.1" y="70.9">AT22</text>
<text x="222.4" y="68.9">VDDQ</text>
<text x="258.1" y="68.4">E26</text>
<text x="258.1" y="70.9">E27</text>
<text x="355.6" y="70.9">M21</text>
<text x="355.6" y="68.4">M23</text>
<text x="375.2" y="67.7">POWER</text>
<text x="215.1" y="75.7">AU20</text>
<text x="215.1" y="73.3">AU15</text>
<text x="258.1" y="73.3">E28</text>
<text x="258.1" y="75.7">E29</text>
<text x="355.6" y="75.7">M17</text>
<text x="355.6" y="73.3">M19</text>
<text x="215.1" y="83">AV11</text>
<text x="215.1" y="78.2">AU24</text>
<text x="215.1" y="80.5">AV10</text>
<text x="258.1" y="78.2">E30</text>
<text x="258.1" y="80.5">E31</text>
<text x="258.1" y="83">E32</text>
<text x="355.6" y="80.5">M13</text>
<text x="355.6" y="78.2">M15</text>
<text x="356.7" y="83">M8</text>
<text x="215.1" y="85.4">AV13</text>
<text x="215.1" y="87.8">AV18</text>
<text x="258.1" y="85.4">E33</text>
<text x="258.1" y="87.8">E34</text>
<text x="355.6" y="87.8">L33</text>
<text x="355.6" y="85.4">L34</text>
<text x="215.1" y="90.3">AV23</text>
<text x="215.1" y="95.1">AW16</text>
<text x="216.2" y="92.7">AV8</text>
<text x="258.1" y="90.3">E35</text>
<text x="258.1" y="92.7">F23</text>
<text x="258.1" y="95.1">F25</text>
<text x="355.6" y="95.1">L30</text>
<text x="355.6" y="92.7">L31</text>
<text x="355.6" y="90.3">L32</text>
<text x="363.1" y="93.2">VCC</text>
<text x="215.1" y="97.6">AY12</text>
<text x="215.1" y="99.9">AY14</text>
<text x="258.1" y="97.6">F27</text>
<text x="258.1" y="99.9">F29</text>
<text x="355.6" y="99.9">L28</text>
<text x="355.6" y="97.6">L29</text>
<text x="216.2" y="102.4">AY9</text>
<text x="258.1" y="102.4">F31</text>
<text x="258.1" y="104.8">F33</text>
<text x="258.1" y="107.2">F35</text>
<text x="355.6" y="107.2">L25</text>
<text x="355.6" y="104.8">L26</text>
<text x="355.6" y="102.4">L27</text>
<text x="258.1" y="109.7">G22</text>
<text x="258.1" y="112">G23</text>
<text x="355.6" y="112">A28</text>
<text x="355.6" y="109.7">L24</text>
<text x="138.9" y="117.2">=PPCPUVCC_S0_CPU</text>
<text x="258.1" y="114.5">G24</text>
<text x="258.1" y="117">G25</text>
<text x="258.1" y="119.3">G26</text>
<text x="355.6" y="119.3">A25</text>
<text x="355.6" y="117">A26</text>
<text x="355.6" y="114.5">A27</text>
<text x="215.1" y="121.8">AU39</text>
<text x="216.2" y="124.2">L22</text>
<text x="221.2" y="122.3">RSVD</text>
<text x="221.2" y="124.7">VCC</text>
<text x="258.1" y="121.8">G27</text>
<text x="258.1" y="124.2">G28</text>
<text x="355.6" y="121.8">A24</text>
<text x="25.1" y="131.9">NOTE: Aliases not used on CPU supply outputs</text>
<text x="120.9" y="127.1">PLACE_NEAR=U0500.E40:50.8mm</text>
<text x="132.2" y="130.8">PLACE_SIDE=BOTTOM</text>
<text x="215.1" y="129.1">AU27</text>
<text x="216.2" y="126.6">L23</text>
<text x="216.2" y="131.5">AU1</text>
<text x="221.2" y="127.1">VCC</text>
<text x="221.2" y="129.6">RSVD</text>
<text x="221.2" y="131.9">RSVD</text>
<text x="258.1" y="126.6">G29</text>
<text x="258.1" y="129.1">G30</text>
<text x="258.1" y="131.5">G31</text>
<text x="31.9" y="134.4">to avoid any extraneous connections.</text>
<text x="51.6" y="137.8">PPVCCIO_S0_CPU</text>
<text x="136.5" y="135.3">CPU_VCCSENSE_P</text>
<text x="215.1" y="137.5">AK20</text>
<text x="216.2" y="135.1">E40</text>
<text x="221.2" y="135.6">VCC_SENSE</text>
<text x="251.4" y="132.5">VCC</text>
<text x="258.1" y="133.9">G32</text>
<text x="258.1" y="136.3">G33</text>
<text x="25.1" y="140.4">Max load: 300mA</text>
<text x="136.5" y="142.6">PPVCOMP_S0_CPU</text>
<text x="215.1" y="142.4">AV24</text>
<text x="216.2" y="140">L40</text>
<text x="221.2" y="140.4">VCCIO_OUT</text>
<text x="221.2" y="138">RSVD</text>
<text x="221.2" y="142.9">RSVD</text>
<text x="258.1" y="138.7">G34</text>
<text x="258.1" y="141.2">G35</text>
<text x="258.1" y="143.6">H23</text>
<text x="110.1" y="145.3">Max load: 300mA</text>
<text x="215.1" y="149.6">AY18</text>
<text x="216.2" y="147.3">AV2</text>
<text x="217.3" y="144.8">P4</text>
<text x="221.2" y="145.3">VCOMP_OUT</text>
<text x="221.2" y="147.7">RSVD</text>
<text x="258.1" y="146">H25</text>
<text x="258.1" y="148.4">H27</text>
<text x="41.9" y="156">CPU_VIDALERT_L</text>
<text x="215.1" y="154.5">AV20</text>
<text x="215.1" y="152.1">AV29</text>
<text x="221.2" y="155">RSVD</text>
<text x="221.2" y="152.6">RSVD</text>
<text x="221.2" y="150.1">RSVD</text>
<text x="258.1" y="150.9">H29</text>
<text x="258.1" y="153.3">H31</text>
<text x="258.1" y="155.7">H33</text>
<text x="172.8" y="162">CPU_VIDSCLK_R</text>
<text x="172.8" y="159.6">CPU_VIDALERT_R_L</text>
<text x="216.2" y="161.7">C38</text>
<text x="216.2" y="159.4">B37</text>
<text x="221.2" y="159.9">VIDALERT*</text>
<text x="258.1" y="158.2">H35</text>
<text x="258.1" y="160.6">J21</text>
<text x="41.9" y="164.5">CPU_VIDSCLK</text>
<text x="172.8" y="164.5">CPU_VIDSOUT_R</text>
<text x="216.2" y="164.2">C37</text>
<text x="221.2" y="162.2">VIDSCLK</text>
<text x="221.2" y="164.7">VIDSOUT</text>
<text x="258.1" y="163">J22</text>
<text x="258.1" y="165.4">J23</text>
<text x="258.1" y="167.8">J24</text>
<text x="41.9" y="172.9">CPU_VIDSOUT</text>
<text x="172.8" y="171.7">CPU_PWR_DEBUG</text>
<text x="216.2" y="171.5">N40</text>
<text x="216.2" y="169">AY5</text>
<text x="216.2" y="173.9">AY7</text>
<text x="221.2" y="172">PWR_DEBUG</text>
<text x="221.2" y="169.5">VSS</text>
<text x="258.1" y="170.3">J25</text>
<text x="258.1" y="172.7">J26</text>
<text x="216.2" y="178.8">AV1</text>
<text x="216.2" y="176.3">AW2</text>
<text x="221.2" y="179.3">RSVD</text>
<text x="221.2" y="176.8">RSVD</text>
<text x="221.2" y="174.4">VSS</text>
<text x="258.1" y="175.1">J27</text>
<text x="258.1" y="177.6">J28</text>
<text x="258.1" y="179.9">J29</text>
<text x="217.3" y="181.2">A4</text>
<text x="217.3" y="183.6">B3</text>
<text x="221.2" y="181.6">RSVD</text>
<text x="221.2" y="184.1">RSVD</text>
<text x="258.1" y="182.4">J30</text>
<text x="258.1" y="184.9">J31</text>
<text x="215.1" y="190.9">AW34</text>
<text x="215.1" y="188.4">AY26</text>
<text x="217.3" y="186">B4</text>
<text x="221.2" y="191.4">VSS</text>
<text x="221.2" y="188.9">VSS</text>
<text x="221.2" y="186.5">VSS</text>
<text x="258.1" y="187.2">J32</text>
<text x="258.1" y="189.7">J33</text>
<text x="215.1" y="193.3">AW32</text>
<text x="215.1" y="195.7">AY17</text>
<text x="221.2" y="193.7">VSS</text>
<text x="221.2" y="196.2">VSS</text>
<text x="258.1" y="192.1">J34</text>
<text x="258.1" y="194.5">J35</text>
<text x="258.1" y="197">K19</text>
<text x="215.1" y="203">AW26</text>
<text x="215.1" y="198.1">AW36</text>
<text x="215.1" y="200.6">AY27</text>
<text x="221.2" y="203.5">VSS</text>
<text x="221.2" y="198.7">VSS</text>
<text x="221.2" y="201">VSS</text>
<text x="258.1" y="199.3">K21</text>
<text x="258.1" y="201.8">K23</text>
<text x="215.1" y="207.9">AW30</text>
<text x="215.1" y="205.4">AY30</text>
<text x="221.2" y="208.3">VSS</text>
<text x="221.2" y="205.9">VSS</text>
<text x="258.1" y="204.2">K25</text>
<text x="258.1" y="206.6">K27</text>
<text x="258.1" y="209.1">K29</text>
<text x="215.1" y="210.3">AY23</text>
<text x="216.2" y="215.1">A29</text>
<text x="221.2" y="210.8">VSS</text>
<text x="258.1" y="211.5">K31</text>
<text x="258.1" y="213.9">K33</text>
<text x="216.2" y="217.5">A30</text>
<text x="216.2" y="220">B25</text>
<text x="258.1" y="216.4">K35</text>
<text x="258.1" y="218.7">L15</text>
<text x="258.1" y="221.2">L16</text>
<text x="216.2" y="222.4">B27</text>
<text x="216.2" y="224.8">B29</text>
<text x="216.2" y="227.3">B31</text>
<text x="258.1" y="223.6">L17</text>
<text x="258.1" y="226">L18</text>
<text x="216.2" y="229.6">B33</text>
<text x="216.2" y="232.1">B35</text>
<text x="222.4" y="229.6">VCC</text>
<text x="258.1" y="228.5">L19</text>
<text x="258.1" y="230.9">L20</text>
<text x="258.1" y="233.3">L21</text>
<text x="216.2" y="239.4">C24</text>
<text x="216.2" y="234.6">C26</text>
<text x="216.2" y="236.9">C27</text>
<text x="250.9" y="239.9">FC_Y7</text>
<text x="258.1" y="239.4">Y7</text>
<text x="265" y="239.6">TP_CPU_VCCST_PWRGD</text>
<text x="216.2" y="241.8">C25</text>
<text x="250.9" y="242.3">FC_K9</text>
<text x="258.1" y="241.8">K9</text>
<text x="265" y="242">TP_CPU_VCCST</text>
<text x="262.8" y="250.7">NC FOR NOW BUT NEEDED FOR 2014 CPUS</text>
<text x="262.8" y="248.4">Y7,K9 FOR FUTURE CPU COMPATIBILITY</text>
</g>
<g font-size="1.6">
<text x="156.2" y="127">100</text>
<text x="73.6" y="147.6">75</text>
<text x="94.7" y="147.6">110</text>
<text x="84" y="154.9">43</text>
<text x="71.2" y="163.4">0</text>
<text x="84.6" y="171.8">0</text>
</g>
<g font-size="1.5">
<text x="342.8" y="237.4">SYNC_MASTER=J17_ULTIMATE</text>
<text x="395.5" y="237.4">SYNC_DATE=05/16/2013</text>
</g>
<g font-size="1.4">
<text x="131.2" y="136">OUT</text>
<text x="36.8" y="156.6">IN</text>
<text x="36.6" y="165">OUT</text>
<text x="36.5" y="173.5">BI</text>
<text x="167.7" y="172.3">IN</text>
<text x="342.8" y="239.2">PAGE TITLE</text>
<text x="391.9" y="244.7">DRAWING NUMBER</text>
<text x="411.9" y="244.7">SIZE</text>
<text x="391.9" y="249.5">REVISION</text>
<text x="343.4" y="256.8">THE INFORMATION CONTAINED HEREIN IS THE</text>
<text x="391.9" y="254.4">BRANCH</text>
<text x="343.4" y="258">PROPRIETARY PROPERTY OF APPLE INC.</text>
<text x="343.4" y="259.3">THE POSESSOR AGREES TO THE FOLLOWING:</text>
<text x="343.8" y="262.9">II NOT TO REPRODUCE OR COPY IT</text>
<text x="344.8" y="261.1">I TO MAINTAIN THIS DOCUMENT IN CONFIDENCE</text>
<text x="391.9" y="259.3">PAGE</text>
<text x="342.8" y="264.7">III NOT TO REVEAL OR PUBLISH IT IN WHOLE OR PART</text>
<text x="343.8" y="266.6">IV ALL RIGHTS RESERVED</text>
<text x="391.9" y="264.1">SHEET</text>
</g>
<g font-size="1.2">
<text x="50.6" y="139.2">MIN_LINE_WIDTH=0.4</text>
<text x="50.6" y="140.4">MIN_NECK_WIDTH=0.2</text>
<text x="50.6" y="141.7">VOLTAGE=1.05V</text>
<text x="66.6" y="139.2">mm</text>
<text x="66.6" y="140.4">mm</text>
<text x="135.5" y="145.3">MIN_NECK_WIDTH=0.2</text>
<text x="135.5" y="146.5">VOLTAGE=1.05V</text>
<text x="135.5" y="144">MIN_LINE_WIDTH=0.4</text>
<text x="151.4" y="145.3">mm</text>
<text x="151.4" y="144">mm</text>
<text x="101.6" y="168.3">R0804.2:</text>
<text x="101.6" y="170.7">R0802.2:</text>
<text x="101.6" y="173.2">R0801.2:</text>
<text x="112.4" y="168.3">PLACE_NEAR=U0500.C37:12.7mm</text>
<text x="112.4" y="170.7">PLACE_NEAR=U0500.B37:12.7mm</text>
<text x="112.4" y="173.2">PLACE_NEAR=R0802.1:25.4mm</text>
</g>
<g font-size="1.1">
<text x="159.7" y="124.1">1</text>
<text x="155.5" y="130.8">MF-LF</text>
<text x="155.5" y="129.6">1/16W</text>
<text x="157" y="131.9">402</text>
<text x="157.7" y="128.3">5%</text>
<text x="159.7" y="132.5">2</text>
<text x="74.1" y="149">1%</text>
<text x="76" y="144.7">1</text>
<text x="93.6" y="144.7">1</text>
<text x="94.9" y="149">1%</text>
<text x="71.9" y="150.1">1/16W</text>
<text x="71.9" y="151.3">MF-LF</text>
<text x="73.3" y="152.6">402</text>
<text x="76" y="153.2">2</text>
<text x="80.9" y="155.8">1</text>
<text x="88.3" y="155.8">2</text>
<text x="93.6" y="153.2">2</text>
<text x="94.9" y="152.6">402</text>
<text x="94.9" y="151.3">MF-LF</text>
<text x="94.9" y="150.1">1/16W</text>
<text x="83.1" y="160.8">MF-LF</text>
<text x="83.1" y="159.6">1/16W</text>
<text x="83.8" y="162">402</text>
<text x="84.2" y="158.4">5%</text>
<text x="67.6" y="164.4">1</text>
<text x="70.9" y="166.9">5%</text>
<text x="75" y="164.4">2</text>
<text x="69.8" y="168.1">1/16W</text>
<text x="69.8" y="169.3">MF-LF</text>
<text x="70.5" y="170.5">402</text>
<text x="80.9" y="172.8">1</text>
<text x="88.3" y="172.8">2</text>
<text x="83.1" y="177.7">MF-LF</text>
<text x="83.1" y="176.6">1/16W</text>
<text x="83.8" y="179">402</text>
<text x="84.2" y="175.4">5%</text>
</g>
<g font-size="1">
<text x="287.8" y="27.7">6</text>
<text x="289.2" y="27.7">8</text>
<text x="290.7" y="27.7">10</text>
<text x="292.9" y="27.7">50</text>
<text x="295.1" y="27.7">63 87</text>
<text x="165.9" y="39.8">87</text>
<text x="168.1" y="39.8">10</text>
<text x="170.3" y="39.8">6</text>
<text x="317.8" y="55.6">87</text>
<text x="320" y="55.6">63 50</text>
<text x="324.3" y="55.6">10</text>
<text x="326.5" y="55.6">8</text>
<text x="327.9" y="55.6">6</text>
<text x="126.2" y="117.4">87</text>
<text x="128.4" y="117.4">63</text>
<text x="130.6" y="117.4">50</text>
<text x="132.8" y="117.4">10</text>
<text x="135" y="117.4">8</text>
<text x="136.4" y="117.4">6</text>
<text x="125.2" y="135.6">100</text>
<text x="128.1" y="135.6">63</text>
<text x="44.7" y="138">63</text>
<text x="46.9" y="138">18</text>
<text x="49.1" y="138">6</text>
<text x="133.9" y="142.9">5</text>
<text x="30.7" y="156.2">100</text>
<text x="33.6" y="156.2">63</text>
<text x="170.5" y="162">100</text>
<text x="170.5" y="159.6">100</text>
<text x="30.6" y="164.7">100</text>
<text x="33.6" y="164.7">63</text>
<text x="170.5" y="164.5">100</text>
<text x="30.8" y="173.2">100</text>
<text x="33.7" y="173.2">63</text>
<text x="164.6" y="172">18</text>
<text x="358.1" y="250.7">R</text>
</g>
</svg>
